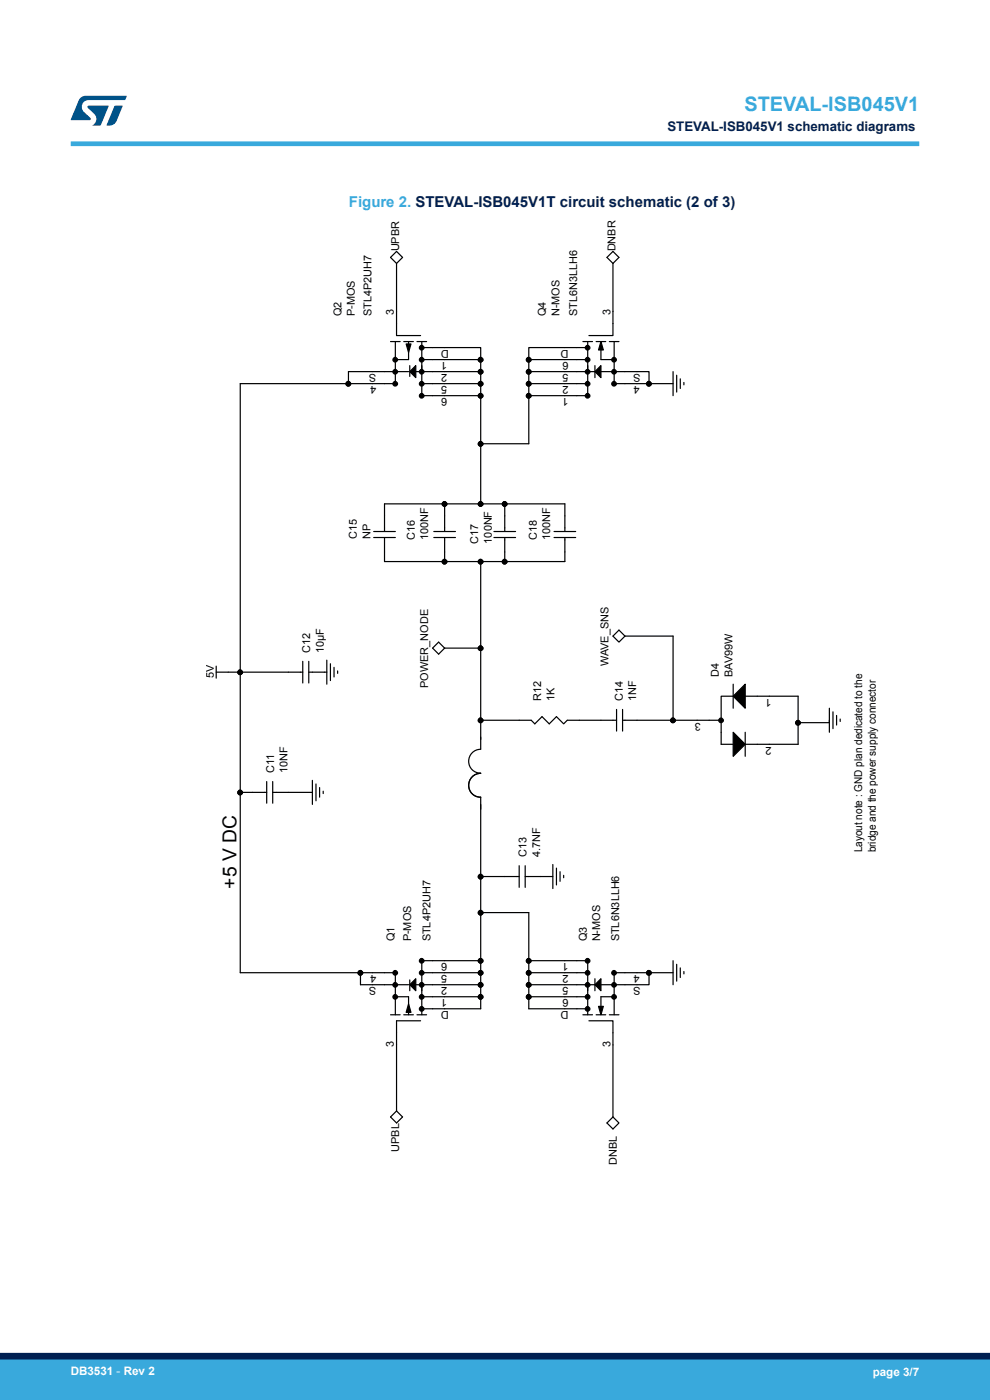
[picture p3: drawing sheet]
<svg xmlns="http://www.w3.org/2000/svg" width="210mm" height="297mm" viewBox="0 0 210 297" stroke-linecap="round" stroke-linejoin="round" font-family="sans-serif">
<g fill="none" stroke="#000" stroke-width=".26">
<path d="M84.1 53.3l1.3 1.3-1.3 1.3-1.3-1.3zM84.1 55.9v15.3h5.1M128.7 54.6l1.3-1.3 1.3 1.3-1.3 1.3zM130 55.9v15.3h-5.1M82.8 72.5h2.1M83.9 72.5v8.9M85.6 72.5h2.1M86.2 73h1l-.5 1.8zM86.7 72.5v3.8h-2.6M86.7 78.8h-12.8v2.6M86.9 77.6v2.3M88.2 77.6v2.5l-1.3-1.3z"/>
<path d="M88.5 72.5h2M89.5 73.7h12.5v2.6M89.5 78.8h12.5M89.5 76.3h12.5M89.5 77.6v6.3h12.5M89.5 72.5v6.3h-1.6M102 76.3v30.6M112.2 78.8h12.5M112.2 76.3h12.5M112.2 76.3v17.8h-10.2M123.6 72.5h2.1M124.7 72.5v6.3h1.5"/>
<path d="M124.7 77.6v6.3h-12.5M124.7 73.7h-12.5v2.6M126.2 77.6v2.5M126.5 72.5h2M127.5 77.6v2.5l-1.3-1.3zM127.5 72.5l.5 1.7h-1zM127.5 73.7v2.6h2.5M127.5 78.8h10.2v2.6M129.3 72.5h2M130.3 72.5v8.9M142.8 78.8v5.1M143.5 79.6v3.6"/>
<path d="M84.1 81.4h-33.1v125h25.5M89.5 81.4h12.5M112.2 81.4h12.5M130 81.4h12.8M144.3 80.4v2M145.1 81.1v.5M79.3 112.8h4.6M79.3 114h4.6M81.6 112.8v-5.9h38.2v5.9M81.6 114v5.1h38.2v-5.1M92 112.8h4.6M92 114h4.6"/>
<path d="M94.3 106.9v5.9M94.3 114v5.1M102 119.1v39.8M104.8 112.8h4.6M104.8 114h4.6M107.1 106.9v5.9M107.1 114v5.1M117.5 112.8h4.6M117.5 114h4.6M93 136.2l1.3 1.3-1.3 1.3-1.2-1.3zM94.3 137.5h7.7M130 134.9l1.3-1.2 1.3 1.2-1.3 1.3z"/>
<path d="M132.6 134.9h10.2v17.9M45.9 142.6h18.3M45.9 141.3v2.6M64.2 140.3v4.6M65.5 142.6h3.8M65.5 140.3v4.6M69.3 140v5.1M70.1 140.8v3.6M70.9 141.6v2M71.6 142.3v.6M102 152.8h10.7l.7 .8 1.6-1.6 1.5 1.6 1.5-1.6 1.6 1.6 .7-.8h10.5M102 159a2.53 2.53 0 0 0-2.6 2.5 2.53 2.53 0 0 0 2.6 2.5"/>
<path d="M130.8 150.5v4.6M132.1 152.8h20.9M132.1 150.5v4.6M153 152.8v5.1h2.5M155.5 155.3l2.6 2.6-2.6 2.5zM155.5 147.7h-2.5v5.1M155.5 145.1v5.1M158.1 147.7h11.2v10.2h-11.2M158.1 145.1v5.1l-2.6-2.5zM158.1 155.3v5.1M169.3 153.3h6.6M175.9 150.2v5.1"/>
<path d="M176.7 151v3.6M177.5 151.8v2M178.2 152.5v.6M51 168.1h5.6M56.6 165.8v4.6M57.8 168.1h8.5M57.8 165.8v4.6M66.3 165.5v5.1M67 166.3v3.6M67.8 167.1v2M68.6 167.8v.6M102 164.1a2.53 2.53 0 0 0-2.6 2.5 2.53 2.53 0 0 0 2.6 2.5v44.9h-12.5"/>
<path d="M102 193.6h10.2v20.4h12.5M102 186h8.1M110.1 183.7v4.5M111.4 186h5.9M111.4 183.7v4.5M117.3 183.4v5.1M118 184.2v3.5M118.8 184.9v2.1M119.6 185.7v.5M82.8 215.3h2.1M83.9 206.4v8.9M84.1 211.5h2.6v3.8"/>
<path d="M84.1 206.4h-7.6v2.5h10.2M85.6 215.3h2.1M86.7 213l.5 1.8h-1zM86.9 207.9v2.3M87.9 208.9h1.6v6.4M88.2 207.6v2.6l-1.3-1.3zM88.5 215.3h2M89.2 216.6h-5.1v19.1M89.5 208.9h12.5M89.5 211.5h12.5M89.5 206.4h12.5M102 203.8h-12.5v6.4"/>
<path d="M112.2 208.9h12.5M112.2 211.5h12.5M112.2 206.4h12.5M112.2 203.8h12.5v6.4M123.6 215.3h2.1M124.9 216.6h5.1v20.4M126.2 208.9l1.3-1.3v2.6zM126.2 208.9h-1.5v6.4M126.2 207.6v2.6M126.5 215.3h2M127 213.5h1l-.5 1.8zM129.3 215.3h2"/>
<path d="M130 211.5h-2.5v2.5M130 206.4h7.7M130.3 206.4v8.9M142.8 203.8v5.1M142.8 206.4h-5.1v2.5h-10.2M143.5 204.6v3.5M144.3 205.3v2.1M145.1 206.1v.5M84.1 235.7l1.3 1.3-1.3 1.2-1.3-1.2zM128.7 238.2l1.3-1.2 1.3 1.2-1.3 1.3z"/>
<circle cx="83.8" cy="76.3" r=".49"/>
<circle cx="83.8" cy="78.9" r=".49"/>
<circle cx="89.4" cy="73.8" r=".49"/>
<circle cx="89.4" cy="76.3" r=".49"/>
<circle cx="89.4" cy="78.9" r=".49"/>
<circle cx="101.9" cy="78.9" r=".49"/>
<circle cx="101.9" cy="76.3" r=".49"/>
<circle cx="112.1" cy="78.9" r=".49"/>
<circle cx="112.1" cy="76.3" r=".49"/>
<circle cx="124.6" cy="78.9" r=".49"/>
<circle cx="124.6" cy="76.3" r=".49"/>
<circle cx="124.6" cy="73.8" r=".49"/>
<circle cx="130.2" cy="78.9" r=".49"/>
<circle cx="130.2" cy="76.3" r=".49"/>
<circle cx="73.9" cy="81.4" r=".49"/>
<circle cx="83.8" cy="81.4" r=".49"/>
<circle cx="89.4" cy="84" r=".49"/>
<circle cx="89.4" cy="81.4" r=".49"/>
<circle cx="101.9" cy="94.2" r=".49"/>
<circle cx="101.9" cy="84" r=".49"/>
<circle cx="101.9" cy="81.4" r=".49"/>
<circle cx="112.1" cy="84" r=".49"/>
<circle cx="112.1" cy="81.4" r=".49"/>
<circle cx="124.6" cy="84" r=".49"/>
<circle cx="124.6" cy="81.4" r=".49"/>
<circle cx="130.2" cy="81.4" r=".49"/>
<circle cx="137.6" cy="81.4" r=".49"/>
<circle cx="94.3" cy="119.2" r=".49"/>
<circle cx="94.3" cy="106.9" r=".49"/>
<circle cx="101.9" cy="106.9" r=".49"/>
<circle cx="101.9" cy="119.2" r=".49"/>
<circle cx="107" cy="119.2" r=".49"/>
<circle cx="107" cy="106.9" r=".49"/>
<circle cx="101.9" cy="137.5" r=".49"/>
<circle cx="50.9" cy="142.6" r=".49"/>
<circle cx="101.9" cy="152.8" r=".49"/>
<circle cx="142.7" cy="152.8" r=".49"/>
<circle cx="152.9" cy="152.8" r=".49"/>
<circle cx="169.3" cy="153.3" r=".49"/>
<circle cx="50.9" cy="168.1" r=".49"/>
<circle cx="101.9" cy="193.6" r=".49"/>
<circle cx="101.9" cy="186" r=".49"/>
<circle cx="76.4" cy="206.4" r=".49"/>
<circle cx="83.8" cy="208.9" r=".49"/>
<circle cx="83.8" cy="206.4" r=".49"/>
<circle cx="83.8" cy="211.5" r=".49"/>
<circle cx="89.4" cy="211.5" r=".49"/>
<circle cx="89.4" cy="214" r=".49"/>
<circle cx="89.4" cy="208.9" r=".49"/>
<circle cx="89.4" cy="206.4" r=".49"/>
<circle cx="89.4" cy="203.8" r=".49"/>
<circle cx="101.9" cy="203.8" r=".49"/>
<circle cx="101.9" cy="208.9" r=".49"/>
<circle cx="101.9" cy="206.4" r=".49"/>
<circle cx="101.9" cy="211.5" r=".49"/>
<circle cx="112.1" cy="203.8" r=".49"/>
<circle cx="112.1" cy="206.4" r=".49"/>
<circle cx="112.1" cy="208.9" r=".49"/>
<circle cx="112.1" cy="211.5" r=".49"/>
<circle cx="124.6" cy="206.4" r=".49"/>
<circle cx="124.6" cy="214" r=".49"/>
<circle cx="124.6" cy="203.8" r=".49"/>
<circle cx="124.6" cy="211.5" r=".49"/>
<circle cx="124.6" cy="208.9" r=".49"/>
<circle cx="130.2" cy="208.9" r=".49"/>
<circle cx="130.2" cy="206.4" r=".49"/>
<circle cx="130.2" cy="211.5" r=".49"/>
<circle cx="137.6" cy="206.4" r=".49"/>
</g>
<g fill="#000">
<path d="M86.2 73h1l-.5 1.8zM127.5 77.6v2.5l-1.3-1.3zM127.5 72.5l.5 1.7h-1zM88.2 77.6v2.5l-1.3-1.3zM158.1 145.1v5.1l-2.6-2.5zM155.5 155.3l2.6 2.6-2.6 2.5zM86.7 213l.5 1.8h-1zM88.2 207.6v2.6l-1.3-1.3zM126.2 208.9l1.3-1.3v2.6zM127 213.5h1l-.5 1.8z"/>
<circle cx="83.8" cy="76.3" r=".49"/>
<circle cx="83.8" cy="78.9" r=".49"/>
<circle cx="89.4" cy="73.8" r=".49"/>
<circle cx="89.4" cy="76.3" r=".49"/>
<circle cx="89.4" cy="78.9" r=".49"/>
<circle cx="101.9" cy="78.9" r=".49"/>
<circle cx="101.9" cy="76.3" r=".49"/>
<circle cx="112.1" cy="78.9" r=".49"/>
<circle cx="112.1" cy="76.3" r=".49"/>
<circle cx="124.6" cy="78.9" r=".49"/>
<circle cx="124.6" cy="76.3" r=".49"/>
<circle cx="124.6" cy="73.8" r=".49"/>
<circle cx="130.2" cy="78.9" r=".49"/>
<circle cx="130.2" cy="76.3" r=".49"/>
<circle cx="73.9" cy="81.4" r=".49"/>
<circle cx="83.8" cy="81.4" r=".49"/>
<circle cx="89.4" cy="84" r=".49"/>
<circle cx="89.4" cy="81.4" r=".49"/>
<circle cx="101.9" cy="94.2" r=".49"/>
<circle cx="101.9" cy="84" r=".49"/>
<circle cx="101.9" cy="81.4" r=".49"/>
<circle cx="112.1" cy="84" r=".49"/>
<circle cx="112.1" cy="81.4" r=".49"/>
<circle cx="124.6" cy="84" r=".49"/>
<circle cx="124.6" cy="81.4" r=".49"/>
<circle cx="130.2" cy="81.4" r=".49"/>
<circle cx="137.6" cy="81.4" r=".49"/>
<circle cx="94.3" cy="119.2" r=".49"/>
<circle cx="94.3" cy="106.9" r=".49"/>
<circle cx="101.9" cy="106.9" r=".49"/>
<circle cx="101.9" cy="119.2" r=".49"/>
<circle cx="107" cy="119.2" r=".49"/>
<circle cx="107" cy="106.9" r=".49"/>
<circle cx="101.9" cy="137.5" r=".49"/>
<circle cx="50.9" cy="142.6" r=".49"/>
<circle cx="101.9" cy="152.8" r=".49"/>
<circle cx="142.7" cy="152.8" r=".49"/>
<circle cx="152.9" cy="152.8" r=".49"/>
<circle cx="169.3" cy="153.3" r=".49"/>
<circle cx="50.9" cy="168.1" r=".49"/>
<circle cx="101.9" cy="193.6" r=".49"/>
<circle cx="101.9" cy="186" r=".49"/>
<circle cx="76.4" cy="206.4" r=".49"/>
<circle cx="83.8" cy="208.9" r=".49"/>
<circle cx="83.8" cy="206.4" r=".49"/>
<circle cx="83.8" cy="211.5" r=".49"/>
<circle cx="89.4" cy="211.5" r=".49"/>
<circle cx="89.4" cy="214" r=".49"/>
<circle cx="89.4" cy="208.9" r=".49"/>
<circle cx="89.4" cy="206.4" r=".49"/>
<circle cx="89.4" cy="203.8" r=".49"/>
<circle cx="101.9" cy="203.8" r=".49"/>
<circle cx="101.9" cy="208.9" r=".49"/>
<circle cx="101.9" cy="206.4" r=".49"/>
<circle cx="101.9" cy="211.5" r=".49"/>
<circle cx="112.1" cy="203.8" r=".49"/>
<circle cx="112.1" cy="206.4" r=".49"/>
<circle cx="112.1" cy="208.9" r=".49"/>
<circle cx="112.1" cy="211.5" r=".49"/>
<circle cx="124.6" cy="206.4" r=".49"/>
<circle cx="124.6" cy="214" r=".49"/>
<circle cx="124.6" cy="203.8" r=".49"/>
<circle cx="124.6" cy="211.5" r=".49"/>
<circle cx="124.6" cy="208.9" r=".49"/>
<circle cx="130.2" cy="208.9" r=".49"/>
<circle cx="130.2" cy="206.4" r=".49"/>
<circle cx="130.2" cy="211.5" r=".49"/>
<circle cx="137.6" cy="206.4" r=".49"/>
</g>
<path d="M15 30.5h180" fill="none" stroke="#39a9dc" stroke-width="1"/>
<g fill="#005288">
<path d="M17.1 20.7l1.1-.4 8.7 .1-.4 .8h-7.6a1.45 1.45 0 0 0-1.4 .9 1.45 1.45 0 0 0 .2 1.6l1.5 1.3v.4l-4.2 .1 1.7-4.2z"/>
<path d="M24.3 22.4l1.7 .1-1.3 3.2a1.6 1.6 0 0 1-1.5 .9l-.6-.1z"/>
<path d="M18.6 22.5h4.5l-1.8 4.1h-1.7a1.54 1.54 0 0 0 .4-2.4l-1.4-1.3z"/>
</g>
<g fill="#39a9dc">
<path d="M0 288.4h210v8.6h-210z" fill-rule="evenodd"/>
<path d="M-.1 288.4h210.2v4.4h-210.2z" fill-rule="evenodd"/>
</g>
<path d="M0 287.7h210" fill="none" stroke="#002052" stroke-width="1.4"/>
<text font-size="4.2" fill="#39a9dc" x="157.9" y="23.5">STEVAL-ISB045V1</text>
<text font-size="4.1" x="50.2" y="188.5" transform="rotate(-90 50.2 188.5)">+5 V DC</text>
<text font-size="3.2" fill="#39a9dc" x="74" y="43.8">Figure 2. STEVAL-ISB045V1T circuit schematic (2 of 3)</text>
<text font-size="2.8" fill="#002052" x="141.6" y="27.9">STEVAL-ISB045V1 schematic diagrams</text>
<g font-size="2.5" fill="#fff">
<text x="15" y="291.6">DB3531 - Rev 2</text>
<text x="185.1" y="291.9">page 3/7</text>
</g>
<g font-size="2.3">
<text x="84.7" y="53.3" transform="rotate(-90 84.7 53.3)">UPBR</text>
<text x="130.6" y="53.3" transform="rotate(-90 130.6 53.3)">DNBR</text>
<text x="72.4" y="67.1" transform="rotate(-90 72.4 67.1)">Q2</text>
<text x="75.3" y="67.1" transform="rotate(-90 75.3 67.1)">P-MOS</text>
<text x="78.8" y="67.1" transform="rotate(-90 78.8 67.1)">STL4P2UH7</text>
<text x="83.6" y="66.9" transform="rotate(-90 83.6 66.9)">3</text>
<text x="115.8" y="67.1" transform="rotate(-90 115.8 67.1)">Q4</text>
<text x="118.7" y="67.1" transform="rotate(-90 118.7 67.1)">N-MOS</text>
<text x="122.4" y="67.1" transform="rotate(-90 122.4 67.1)">STL6N3LLH6</text>
<text x="129.5" y="66.8" transform="rotate(-90 129.5 66.8)">3</text>
<text x="94.8" y="76.8" transform="rotate(-180 94.8 76.8)">1</text>
<text x="95.2" y="74.3" transform="rotate(-180 95.2 74.3)">D</text>
<text x="120.6" y="76.8" transform="rotate(-180 120.6 76.8)">6</text>
<text x="120.6" y="74.3" transform="rotate(-180 120.6 74.3)">D</text>
<text x="79.8" y="81.9" transform="rotate(-180 79.8 81.9)">4</text>
<text x="79.8" y="79.4" transform="rotate(-180 79.8 79.4)">S</text>
<text x="94.8" y="79.4" transform="rotate(-180 94.8 79.4)">2</text>
<text x="94.8" y="81.9" transform="rotate(-180 94.8 81.9)">5</text>
<text x="120.6" y="79.4" transform="rotate(-180 120.6 79.4)">5</text>
<text x="120.6" y="81.9" transform="rotate(-180 120.6 81.9)">2</text>
<text x="135.6" y="81.9" transform="rotate(-180 135.6 81.9)">4</text>
<text x="135.9" y="79.4" transform="rotate(-180 135.9 79.4)">S</text>
<text x="94.8" y="84.5" transform="rotate(-180 94.8 84.5)">6</text>
<text x="120.6" y="84.5" transform="rotate(-180 120.6 84.5)">1</text>
<text x="75.7" y="114.4" transform="rotate(-90 75.7 114.4)">C15</text>
<text x="78.6" y="114.4" transform="rotate(-90 78.6 114.4)">NP</text>
<text x="88" y="114.5" transform="rotate(-90 88 114.5)">C16</text>
<text x="90.8" y="114.5" transform="rotate(-90 90.8 114.5)">100NF</text>
<text x="101.4" y="115.3" transform="rotate(-90 101.4 115.3)">C17</text>
<text x="104.3" y="115.3" transform="rotate(-90 104.3 115.3)">100NF</text>
<text x="113.9" y="114.5" transform="rotate(-90 113.9 114.5)">C18</text>
<text x="116.7" y="114.5" transform="rotate(-90 116.7 114.5)">100NF</text>
<text x="45.4" y="143.9" transform="rotate(-90 45.4 143.9)">5V</text>
<text x="65.8" y="138.5" transform="rotate(-90 65.8 138.5)">C12</text>
<text x="68.7" y="138.5" transform="rotate(-90 68.7 138.5)">10µF</text>
<text x="129" y="141.3" transform="rotate(-90 129 141.3)">WAVE_SNS</text>
<text x="152.5" y="143.6" transform="rotate(-90 152.5 143.6)">D4</text>
<text x="155.4" y="143.6" transform="rotate(-90 155.4 143.6)">BAV99W</text>
<text x="90.8" y="145.9" transform="rotate(-90 90.8 145.9)">POWER_NODE</text>
<text x="114.8" y="148.7" transform="rotate(-90 114.8 148.7)">R12</text>
<text x="117.6" y="148.7" transform="rotate(-90 117.6 148.7)">1K</text>
<text x="132.1" y="148.7" transform="rotate(-90 132.1 148.7)">C14</text>
<text x="135" y="148.7" transform="rotate(-90 135 148.7)">1NF</text>
<text x="163.7" y="148.2" transform="rotate(-180 163.7 148.2)">1</text>
<text x="148.6" y="153.3" transform="rotate(-180 148.6 153.3)">3</text>
<text x="163.7" y="158.4" transform="rotate(-180 163.7 158.4)">2</text>
<text x="58.1" y="164" transform="rotate(-90 58.1 164)">C11</text>
<text x="61" y="164" transform="rotate(-90 61 164)">10NF</text>
<text x="111.7" y="181.9" transform="rotate(-90 111.7 181.9)">C13</text>
<text x="114.6" y="181.9" transform="rotate(-90 114.6 181.9)">4.7NF</text>
<text x="182.9" y="180.8" transform="rotate(-90 182.9 180.8)">Layout note : GND plan dedicated to the</text>
<text x="185.8" y="180.8" transform="rotate(-90 185.8 180.8)">bridge and the power supply connector</text>
<text x="83.6" y="199.7" transform="rotate(-90 83.6 199.7)">Q1</text>
<text x="87.2" y="199.7" transform="rotate(-90 87.2 199.7)">P-MOS</text>
<text x="91.3" y="199.7" transform="rotate(-90 91.3 199.7)">STL4P2UH7</text>
<text x="124.5" y="199.7" transform="rotate(-90 124.5 199.7)">Q3</text>
<text x="127.3" y="199.7" transform="rotate(-90 127.3 199.7)">N-MOS</text>
<text x="131.3" y="199.7" transform="rotate(-90 131.3 199.7)">STL6N3LLH6</text>
<text x="79.8" y="206.9" transform="rotate(-180 79.8 206.9)">4</text>
<text x="79.8" y="209.5" transform="rotate(-180 79.8 209.5)">S</text>
<text x="94.8" y="209.5" transform="rotate(-180 94.8 209.5)">2</text>
<text x="94.8" y="206.9" transform="rotate(-180 94.8 206.9)">5</text>
<text x="94.8" y="204.4" transform="rotate(-180 94.8 204.4)">6</text>
<text x="120.6" y="209.5" transform="rotate(-180 120.6 209.5)">5</text>
<text x="120.6" y="206.9" transform="rotate(-180 120.6 206.9)">2</text>
<text x="120.6" y="204.4" transform="rotate(-180 120.6 204.4)">1</text>
<text x="135.6" y="206.9" transform="rotate(-180 135.6 206.9)">4</text>
<text x="135.9" y="209.5" transform="rotate(-180 135.9 209.5)">S</text>
<text x="94.8" y="212" transform="rotate(-180 94.8 212)">1</text>
<text x="95.2" y="214.6" transform="rotate(-180 95.2 214.6)">D</text>
<text x="120.6" y="212" transform="rotate(-180 120.6 212)">6</text>
<text x="120.6" y="214.6" transform="rotate(-180 120.6 214.6)">D</text>
<text x="83.6" y="222.2" transform="rotate(-90 83.6 222.2)">3</text>
<text x="129.5" y="222.2" transform="rotate(-90 129.5 222.2)">3</text>
<text x="84.7" y="244.4" transform="rotate(-90 84.7 244.4)">UPBL</text>
<text x="130.8" y="247.2" transform="rotate(-90 130.8 247.2)">DNBL</text>
</g>
</svg>
